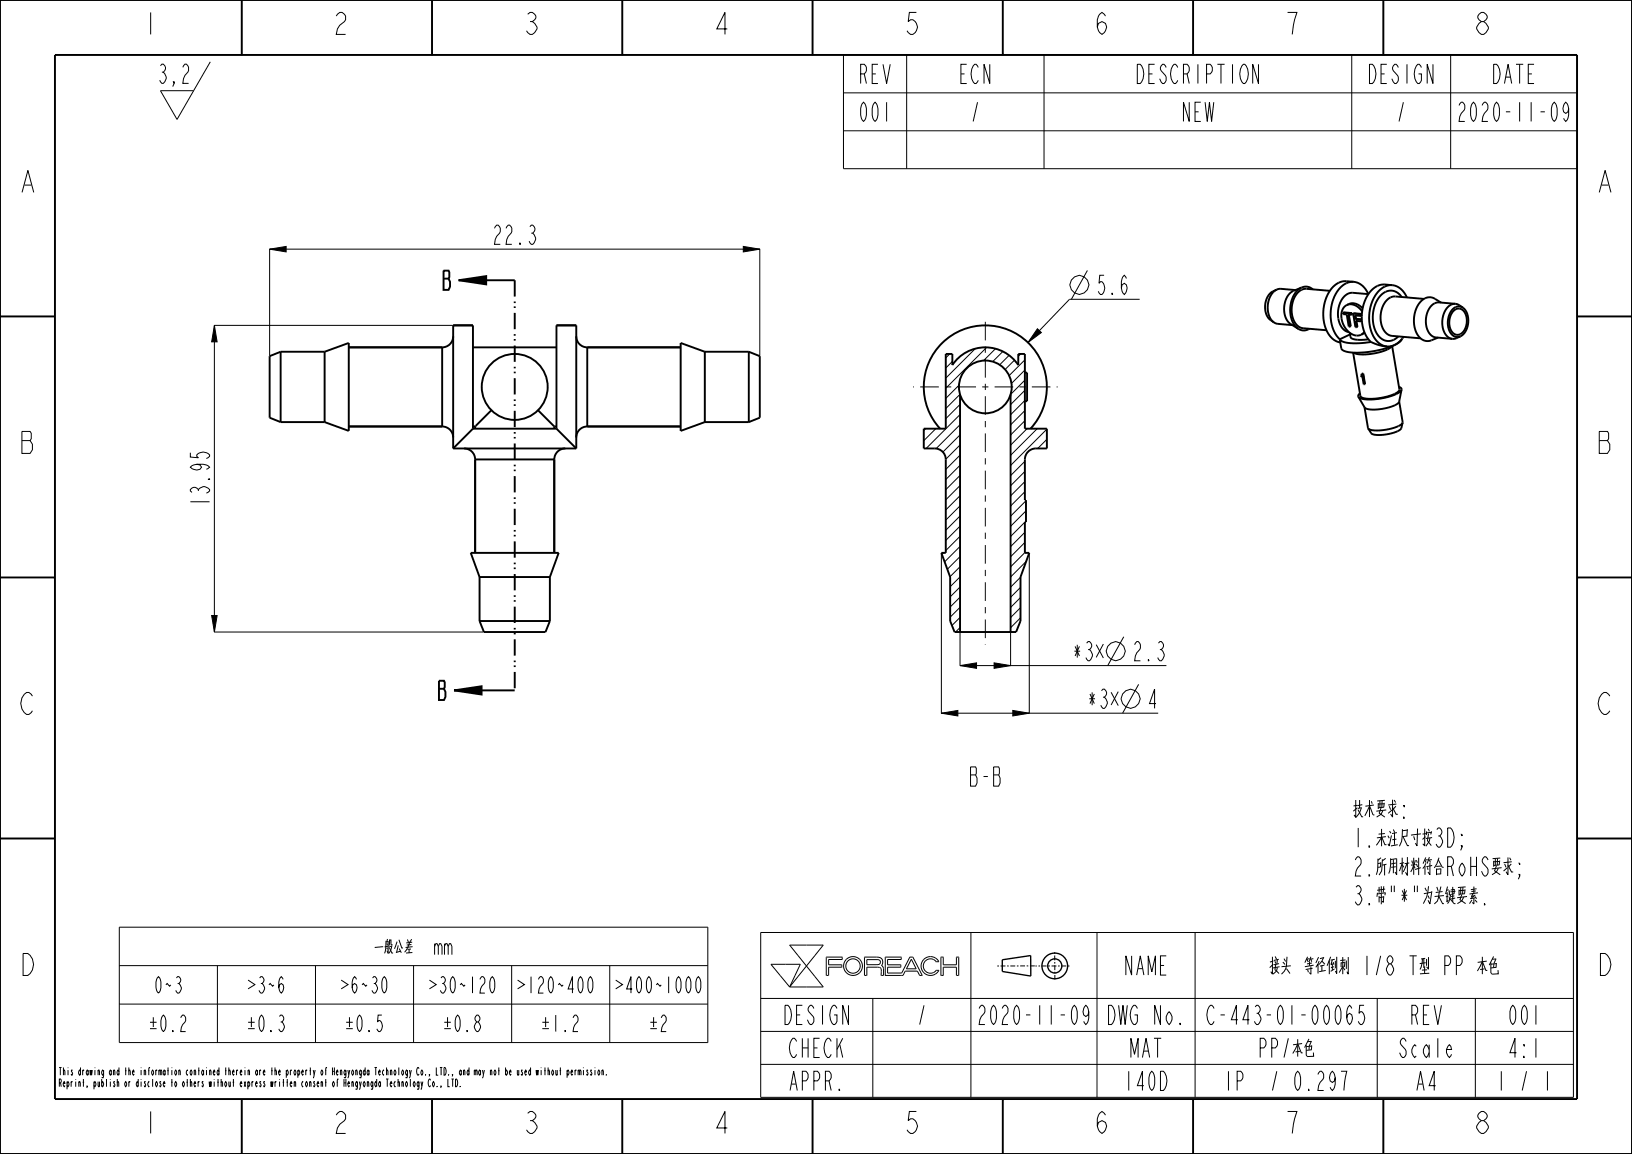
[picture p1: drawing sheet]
<svg xmlns="http://www.w3.org/2000/svg" width="297mm" height="210mm" viewBox="0 0 297 210" stroke-linecap="round" stroke-linejoin="round" font-family="sans-serif">
<g fill="none" stroke="#000" stroke-width=".18">
<path d="M29.2 12l.3-.3a.78 .78 0 0 1 .6 .6 .78 .78 0 0 1-.4 .8l.3 .3a1.2 1.2 0 0 1-.3 1.8h-.2l-.4-.6M29.5 13.1h.2M31.7 15.2l-.1-.3h.1v.3l-.3 .6M33.3 12.3l.4-.6h.2a1.25 1.25 0 0 1-.2 2l-.3 .6-.1 .9h1M38.3 11.3l-6.1 10.4-3-5.2h6M153.5 10h133.5v20.7h-133.5zM153.5 16.9h133.5M165 10v20.7M190 10v20.7M246 10v20.7M264 10v20.7M153.5 23.8h133.5"/>
<path d="M39 59.2h43.4M39 59.2l.5 3h-1zM39 59.2v55.8M49.1 45.3l3-.5v1zM49.1 45.3v19.4M49.1 45.3h89.2M135.3 44.8l3 .5-3 .5zM138.3 45.3v19.4M188.8 59.8l.7 .7-2.4 1.8zM197.9 49.2l-2.9 5.3M207.4 54.5h-12.8l-7.5 7.8M168.5 78l-.4 .4"/>
<path d="M170.3 78l-2.2 2.2M172.8 64.4l-.7 .7M173.3 65.8l-1.2 1.2M174.5 70.1l-2.4 2.4M174.7 71.8l-2.6 2.6M174.7 73.6l-2.6 2.6M174.7 75.4l-6.2 6.2M174.7 77.3l-4.3 4.3M174.7 79.1l-3.1 3.2M177.5 63.5l-5.4 5.3M179.6 63.2l-7.5 7.5M181.2 63.5l-2.2 2.1"/>
<path d="M182.5 64l-1.8 1.8M183.6 64.7l-1.7 1.7M184.6 65.5l-1.7 1.7M185.7 64.4l-.4 .4M186.5 65.5l-2.9 2.9M186.5 67.3l-2.4 2.5M186.5 69.2l-2.6 2.6M186.5 71l-2.6 2.6M186.5 72.9l-2.6 2.6M186.5 74.7l-2.6 2.6M186.5 76.6l-2.6 2.6M186.9 78l-3 3"/>
<path d="M188.8 78l-4.9 4.9M190.5 78.1l-6.6 6.6M190.5 79.9l-1.7 1.7M174.7 81l-2.6 2.6M174.7 82.8l-2.6 2.6M174.7 84.7l-2.6 2.6M174.7 86.5l-2.6 2.6M174.7 88.4l-2.6 2.6M174.7 90.2l-2.6 2.6M174.7 92.1l-2.6 2.6M174.7 93.9l-2.6 2.6M174.7 95.7l-2.6 2.6"/>
<path d="M174.7 97.6l-2.6 2.6M174.7 99.4l-2.8 2.8M186.5 83.9l-2.6 2.6M186.5 85.8l-2.6 2.6M186.5 87.6l-2.6 2.6M186.5 89.5l-2.6 2.6M186.5 96.9l-2.6 2.6M186.5 98.7l-2.6 2.6M186.7 91.1l-2.8 2.8M186.7 93l-2.8 2.8M186.7 94.8l-2.8 2.8M38.5 112h1l-.5 3z"/>
<path d="M39 115h49M171.3 100.7v29.1M171.7 100.6l-.3 .3M174.7 115.1v6.1M174.7 101.3l-2.3 2.3M174.7 103.1l-1.8 1.8M174.7 105l-1.8 1.8M174.7 106.8l-1.8 1.8M174.7 108.7l-1.8 1.8M174.7 110.5l-1.8 1.8M174.7 112.4l-1.5 1.4M174.7 114.2l-.8 .8"/>
<path d="M183.9 115.1v6.1M185.7 105l-1.8 1.8M185.7 106.9l-1.8 1.8M185.7 108.7l-1.8 1.8M185.7 110.6l-1.8 1.8M185.7 112.4l-1.8 1.8M186.5 100.6l-2.6 2.6M186.7 102.2l-2.8 2.8M187.3 100.7v29.1M171.3 129.8l3-.5v1zM171.3 129.8h39.5M174.7 121.1l3-.5v1z"/>
<path d="M174.7 121.1h37.6M180.9 120.6l3 .5-3 .5zM184.3 129.3l3 .5-3 .5zM21.7 168.7h107.1v21h-107.1zM21.7 175.7h107.1M39.6 175.7v14M57.4 175.7v14M75.3 175.7v14M79.8 172.2l.2-.5h.2l.2 .5v1.5M80.9 172.2l.2-.5h.2l.3 .5v1.5M80.9 171.7v2M81.6 172.2l.2-.5h.2l.2 .5v1.5"/>
<path d="M93.1 175.7v14M111 175.7v14M138.4 169.7h147.9v30h-147.9zM140.3 175.5h5.3l-1.9 4.1zM143.7 172h6.1l-3 3.8zM146.8 175.8l3 3.8h-6.1M146.8 175.8l-3.1 3.8M150.8 177.5v-1.5h2.4v-.4h-2.4v-1h2.4l.1-.4h-2.9v3.3h.4M157.8 174.6l2.1 .1 .3 .1v.4l-.4 .3h-2zM157.8 177.5v-1.5h1.9l.4 .1 .2 .2 .1 1.2h.4M160.8 177.5v-1.3l-.4-.5 .2-.6-.2-.7-.7-.2h-2.3l-.1 3.3h.5M164.3 177.5h.1"/>
<path d="M165.9 174.6l.8 1.7h-1.7zM166.1 174.2h-.5l-1.5 2.9h-2.6v-1.1h2.4v-.4h-2.4v-1h2.5v-.4h-2.9v3.3h3.2M166.1 174.2h.1M166.1 174.2l1.7 3.3h-.4l-.4-.8h-2.3l-.4 .8M170.4 175l-.7-.5h-.8l-.6 .5-.3 .8 .3 .8 .6 .4h.8l.7-.4M170.4 176.6h.1M170.4 175h.1M170.4 176.6h.4M170.4 175h.5l-.4-.5-.5-.3-.7-.1-.7 .1-.5 .4-.3 .5-.2 .5 .1 .7 .5 .8 1 .4 1-.2 .7-.7M170.8 176.6h.1M171.2 174.2h.5v1.4h2.4v-1.4h.4v3.3h-.4v-1.5h-2.4v1.5h-.5zM176.7 169.7v30"/>
<path d="M199.6 169.7v30M217.5 169.7v30M21.7 182.7h107.1M138.4 181.7h147.9M138.4 187.7h147.9M138.4 193.7h147.9M158.8 181.7v18M250.6 181.7v18M268.5 181.7v18"/>
<circle cx="196.4" cy="51.8" r="1.72"/>
<circle cx="155.2" cy="175.8" r="1.31"/>
<circle cx="155.2" cy="175.8" r="1.71"/>
</g>
<path d="M39 59.2l.5 3h-1zM49.1 45.3l3-.5v1zM83.5 51l5-.8v1.5zM135.3 44.8l3 .5-3 .5zM188.8 59.8l.7 .7-2.4 1.8zM38.5 112h1l-.5 3zM82.6 125.6l5-.7v1.5zM171.3 129.8l3-.5v1zM174.7 121.1l3-.5v1zM180.9 120.6l3 .5-3 .5zM184.3 129.3l3 .5-3 .5z" fill="#000"/>
<g fill="none" stroke="#000" stroke-width=".35">
<path d="M0 0h297v210h-297zM10 10h277v190h-277zM44 .1v10M78.6 .1v10M113.2 .1v10M147.9 .1v10M182.5 .1v10M217.1 .1v10M251.7 .1v10M0 57.6h10M83.5 51l5-.8v1.5zM83.5 51h10.2"/>
<path d="M244.4 56.9v.3h.7l.4 2.2h.2M244.4 56.9l1.7 .1M244.4 56.9l1.5 .1M245 51.2a4.2 4.2 0 0 0-3.8 3.4 6.9 6.9 0 0 0 1.4 7.1l.6 .4 .7 .2M245.5 57.3l.3 2.1h-.1M245.9 57l.1 .3M246 57.3l-.7-.1 .4 2.2M246.1 57h-.2M246.1 57v.2l-.1 .1M246.3 57.1l.4 2.4 .2 .1M246.3 57.1l1.4 .1M246.3 57.1h1.5l-.1 .1"/>
<path d="M246.7 58.1l1 .1M246.7 57.4l.1 .6M246.8 58l1 .1-.1 .1M246.8 58l-.1 .1M246.9 58.4l.1 1.1-.1 .1M247.7 57.2l.1 .3M247.7 58.2l.1 .3M247.8 57.5l-1.3-.1 .2 .7M247.8 58.5l-1.1-.1 .2 1.2M247.8 57.5h.1M247.8 58.4v.1M252 51.8a3.9 3.9 0 0 0-3.6 2.9 7.1 7.1 0 0 0 1.1 7.5"/>
<path d="M253.9 53.9a2.95 2.95 0 0 0-2.6 2.9 3.7 3.7 0 0 0 1.7 4.2l.3 .1M255.1 54a2.4 2.4 0 0 0-4.3 .3 5.9 5.9 0 0 0 .5 7.2 2.26 2.26 0 0 0 3.2-.3M256 54.1a2.96 2.96 0 0 0-4.4-1.7 7.2 7.2 0 0 0-.9 9.8 2.62 2.62 0 0 0 3.1 .6M287 57.6h10M63.5 77.6h17M63.5 63.2h17M80.5 63.2v14.4M80.5 77.6a2 2 0 0 1 2 2M82.5 61.2a2 2 0 0 1-2 2M86.1 78v-18.8h-3.6v22.4M86.1 78l-3.6 3.6M86.1 78h15.2"/>
<path d="M86.1 63.2h15.2M86.1 77.6h.4M100.9 77.6h.4M101.3 78l3.6 3.6M101.3 78v-18.8h3.6v22.4M104.9 61.2a2 2 0 0 0 2 2M106.9 77.6a2 2 0 0 0-2 2M106.9 77.6h17M106.9 63.2v14.4M106.9 63.2h17M171.1 78a11.2 11.2 0 0 1 .4-15.6 11.2 11.2 0 0 1 15.6 0 11.2 11.2 0 0 1 .4 15.6M172.1 64.4h1.2v2a7.2 7.2 0 0 1 12 0v-2h1.2v13.6h4v3.6h-2a2 2 0 0 0-2 2v7.4h.2v4h-.2v5.6h.8l-1.6 4.4v8l-.8 2h-11.2l-.8-2v-8l-1.6-4.4h.8v-17a2 2 0 0 0-2-2h-2v-3.6h4z"/>
<path d="M174.7 71.8v43.2M183.9 71.8v43.2M186.5 67.8h.4v5.2h-.4M243.8 61.7v.2M243.8 61.7a3.6 3.6 0 0 0 3 .8l2.7-.3M243.8 61.9l.3 1.5a2.69 2.69 0 0 0 2.5 .8 18.1 18.1 0 0 0 7.2-1.4M245.5 60.4a3.2 3.2 0 0 1-2-3.7 3.3 3.3 0 0 1 2.6-3.4l2.9 .2a2.96 2.96 0 0 0-4.2-1.8 7 7 0 0 0-2.4 7.4l.5 1.4 .9 1.2M245.7 60.9l-1.9 .8M245.8 61.3a2.09 2.09 0 0 0 2 .5l1.2-.1M247.8 68.6l.1-.3 .3 1.6h.2M247.8 68l-.1 .3 .1 .3M247.8 68h.2"/>
<path d="M247.9 68.4l-.1 .2M247.9 68.4h.1M248 68l.4 1.9M248.1 68l.3 1.9M248.1 68h-.1M248.1 68h-.3M249.5 62.2l1.2 .5 1.4 .3M253.3 63a8.3 8.3 0 0 1-5.5 1.5l-.8-.1-.7-.2M255.1 61.7l-.4 .5-.9 .6M255.4 61.3a4.2 4.2 0 0 1-1.6 1.5M82.5 81.6h22.4M82.5 81.6h.1"/>
<path d="M84.5 81.6a2 2 0 0 1 2 2M86.5 83.6v17M86.5 83.6h14.4M100.9 83.6v17M102.9 81.6a2 2 0 0 0-2 2M0 105.1h10M287 105.1h10M82.6 125.6l5-.7v1.5zM82.6 125.6h11.1M0 152.6h10M287 152.6h10M44 200.1v10"/>
<path d="M78.6 200.1v10M113.2 200.1v10M147.9 200.1v10M182.5 200.1v10M217.1 200.1v10M251.7 200.1v10"/>
<circle cx="179.3" cy="70.4" r="4.8"/>
</g>
<g fill="none" stroke="#000" stroke-width=".25">
<path d="M187.6 173.9v3.7l-5.2-.8v-2.1l5.2-.8"/>
<circle cx="192" cy="175.8" r="2.34"/>
<circle cx="192" cy="175.8" r="1.29"/>
</g>
<path d="M181.5 175.8h6.8M191.9 173.3l.1 5M194.6 175.8h-6.2" fill="none" stroke="#000" stroke-width=".18" stroke-dasharray=".3 .3 .9 .3" stroke-linecap="butt"/>
<path d="M93.7 51v74.6" fill="none" stroke="#000" stroke-width=".35" stroke-dasharray="3 .9 .3 .6 .3 .9" stroke-linecap="butt"/>
<!-- layer: 02___PRT_ALL_AXES -->
<g fill="none" stroke="#000" stroke-width=".35">
<path d="M82.5 59.2h3.6M101.3 59.2h3.6M231.8 58.7l.6 .2 2.8 .3M232.3 52.7l.7-.1 2.7 .2M232.3 52.7a4 4 0 0 0-.5 6M232.3 52.7l-.7 .3a3.5 3.5 0 0 0-.4 5.2l.6 .5M236.8 52.3l-1.4 .6a3.9 3.9 0 0 0-.5 6.1l1.4 .8M236.8 52.3a5 5 0 0 0-1.6 6.2l.5 .8 .6 .5M236.8 52.3h.2a1.85 1.85 0 0 1 1.9 .4M237.1 59.7l4.3 .4M238.3 59.8a1.85 1.85 0 0 1-2 0M242 52.9l-4.2-.3a2.84 2.84 0 0 0-2.6 2.6 3.9 3.9 0 0 0 1.5 4.4l.4 .1"/>
<path d="M245 51.2l1.4 .1M245.1 55.5a2.36 2.36 0 0 1 2.8 1.2M245.1 55.5a2.73 2.73 0 0 0-.5 3.8 2.51 2.51 0 0 0 3.2 1.6l.5-.5M245.1 55.5a2.17 2.17 0 0 1 2.9 .6M252 51.8l1.4 .1M253.9 53.9l5.2 .5M262.2 55.1l-1-.7a2.27 2.27 0 0 0-3.3 1.3 5.1 5.1 0 0 0 .7 6 1.84 1.84 0 0 0 1.9 .2l1.2-.5M264.5 56.6a1.31 1.31 0 0 1 1.4-.4 1.31 1.31 0 0 1 .9 1.2 2.82 2.82 0 0 1-1.3 3.5 1.68 1.68 0 0 1-1.7-1.9l.1-1.3zM264.9 55.3a2.73 2.73 0 0 0-2.4 2.7 3.1 3.1 0 0 0 1.7 3.6l.1 .1M264.9 55.3l.6 .2 .7 .5M264.9 55.3l-3-.3a2.73 2.73 0 0 0-2.4 2.8 3.1 3.1 0 0 0 1.7 3.6l3.1 .3M266.2 56a1.68 1.68 0 0 0-2.4 1.2 3.2 3.2 0 0 0 .9 4l.5 .1 .6-.1"/>
<path d="M266.2 56a3.5 3.5 0 0 1-.4 5.2M51.1 76.8h8M51.1 64h8M51.1 64l-2 .8v11.2l2 .8M51.1 64v12.8M59.1 64l4.4-1.6v16l-4.4-1.6M59.1 64v12.8M63.5 77.6h17M63.5 63.2h17M89.4 74.7l-2.9 2.9v.4M97.9 74.7l3 2.9v.4M106.9 77.6h17"/>
<path d="M106.9 63.2h17M128.3 76.8h8M128.3 64h8M128.3 64l-4.4-1.6v16l4.4-1.6M128.3 64v12.8M136.3 64v12.8M136.3 64l2 .8v11.2l-2 .8M245.6 60.6l.2 .7M247.5 71.6l-.3 .3v.3M248.3 74.1l.7 3.9M248.3 60.5l-.5 .4M252.1 63l.3 .1"/>
<path d="M253.3 61.1l5.2 .5M253.3 63l1.4 7.9a2.19 2.19 0 0 1-1.9 1.1 8 8 0 0 1-5.1 .2l-1.5-8M254.6 70.4l.4 .2 .1 .3M254.6 73.1l.7 3.8M255.1 70.9a4 4 0 0 1-2.8 1.4 8 8 0 0 1-5 0l-.1-.1M255.1 70.9l-.5 2.2a5 5 0 0 1-3.5 1.4 3.7 3.7 0 0 1-2.8-.3l-1.1-2M255.3 76.9a5 5 0 0 1-3.6 1.4 3.7 3.7 0 0 1-2.7-.3M255.3 76.9l-.3 1a5.1 5.1 0 0 1-3.7 1.3l-1.6-.2-.7-1M265.8 61.2l-.8 .4-.7 .1M86.5 83.6v17M100.9 83.6v17M87.3 113h12.8"/>
<path d="M87.3 105h12.8M87.3 105l-1.6-4.4h16l-1.6 4.4M87.3 113l.8 2h11.2l.8-2M87.3 105v8M100.1 105v8"/>
<circle cx="93.7" cy="70.4" r="6"/>
</g>
<path d="M179.3 70.4v46.9M179.3 70.4v-12.6M179.3 70.4h-13.1M179.3 70.4h13.2" fill="none" stroke="#000" stroke-width=".18" stroke-dasharray="1.1 1.1 3.4 1.1" stroke-dashoffset=".6" stroke-linecap="butt"/>
<g font-size="5.2">
<text x="26.1" y="6.3">1</text>
<text x="60.7" y="6.3">2</text>
<text x="95.4" y="6.3">3</text>
<text x="130" y="6.3">4</text>
<text x="164.6" y="6.3">5</text>
<text x="199.2" y="6.3">6</text>
<text x="233.9" y="6.3">7</text>
<text x="268.5" y="6.3">8</text>
<text x="3.8" y="35">A</text>
<text x="290.8" y="35">A</text>
<text x="3.8" y="82.5">B</text>
<text x="290.8" y="82.5">B</text>
<text x="3.8" y="130">C</text>
<text x="290.8" y="130">C</text>
<text x="3.8" y="177.5">D</text>
<text x="290.8" y="177.5">D</text>
<text x="26.1" y="206.3">1</text>
<text x="60.7" y="206.3">2</text>
<text x="95.4" y="206.3">3</text>
<text x="130" y="206.3">4</text>
<text x="164.6" y="206.3">5</text>
<text x="199.2" y="206.3">6</text>
<text x="233.9" y="206.3">7</text>
<text x="268.5" y="206.3">8</text>
</g>
<g font-size="4.6">
<text x="155.8" y="15.2">REV</text>
<text x="174.1" y="15.2">ECN</text>
<text x="205.5" y="15.2">DESCRIPTION</text>
<text x="248.2" y="15.2">DESIGN</text>
<text x="270.9" y="15.2">DATE</text>
<text x="155.8" y="22.1">001</text>
<text x="176.4" y="22.1">/</text>
<text x="214.6" y="22.1">NEW</text>
<text x="253.9" y="22.1">/</text>
<text x="264.1" y="22.1">2020-11-09</text>
<text x="89.5" y="44.5">22.3</text>
<text x="80.3" y="52.7">B</text>
<text x="199.3" y="53.6">5.6</text>
<text x="38.1" y="92.4" transform="rotate(-90 38.1 92.4)">13.95</text>
<text x="195" y="120.2">*3× 2.3</text>
<text x="79.5" y="127.4">B</text>
<text x="197.7" y="128.9">*3× 4</text>
<text x="175.7" y="143.1">B-B</text>
<text x="246.1" y="148.9">技术要求:</text>
<text x="246.1" y="154.2">1.未注尺寸按3D;</text>
<text x="246.1" y="159.4">2.所用材料符合RoHS要求;</text>
<text x="246.1" y="164.7">3.带&quot;*&quot;为关键要素.</text>
<text x="204" y="177.4">NAME</text>
<text x="218.9" y="177.4">接头 等径倒刺 1/8 T型 PP 本色</text>
<text x="141.8" y="186.4">DESIGN</text>
<text x="166.6" y="186.4">/</text>
<text x="176.8" y="186.4">2020-11-09</text>
<text x="200.6" y="186.4">DWG No.</text>
<text x="218.1" y="186.4">C-443-01-00065</text>
<text x="256.2" y="186.4">REV</text>
<text x="274" y="186.4">001</text>
<text x="143" y="192.4">CHECK</text>
<text x="205.2" y="192.4">MAT</text>
<text x="228.6" y="192.4">PP本色</text>
<text x="232.9" y="192.4">/</text>
<text x="253.9" y="192.4">Scale</text>
<text x="274" y="192.4">4:1</text>
<text x="143" y="198.4">APPR.</text>
<text x="204" y="198.4">140D</text>
<text x="222.3" y="198.4">IP</text>
<text x="230.9" y="198.4">/ 0.297</text>
<text x="257.3" y="198.4">A4</text>
<text x="272.1" y="198.4">1</text>
<text x="276.3" y="198.4">/ 1</text>
</g>
<g font-size="3.9">
<text x="63.6" y="173.7">一般公差</text>
<text x="27.7" y="180.7">0~3</text>
<text x="43.6" y="180.7">＞3~6</text>
<text x="60.5" y="180.7">＞6~30</text>
<text x="76.4" y="180.7">＞30~120＞120~400＞400~1000</text>
<text x="25.8" y="187.7">±0.2</text>
<text x="43.6" y="187.7">±0.3</text>
<text x="61.5" y="187.7">±0.5</text>
<text x="79.3" y="187.7">±0.8</text>
<text x="97.2" y="187.7">±1.2</text>
<text x="117" y="187.7">±2</text>
</g>
<g font-size="1.8">
<text x="10.6" y="195.7">This drawing and the information contained therein are the property of</text>
<text x="10.6" y="197.8">Reprint, publish or disclose to others without express written consent of</text>
<text x="60.3" y="195.7">Hengyongda Technology Co., LTD., and may not be used without permission.</text>
<text x="62.4" y="197.8">Hengyongda Technology Co., LTD.</text>
</g>
</svg>
